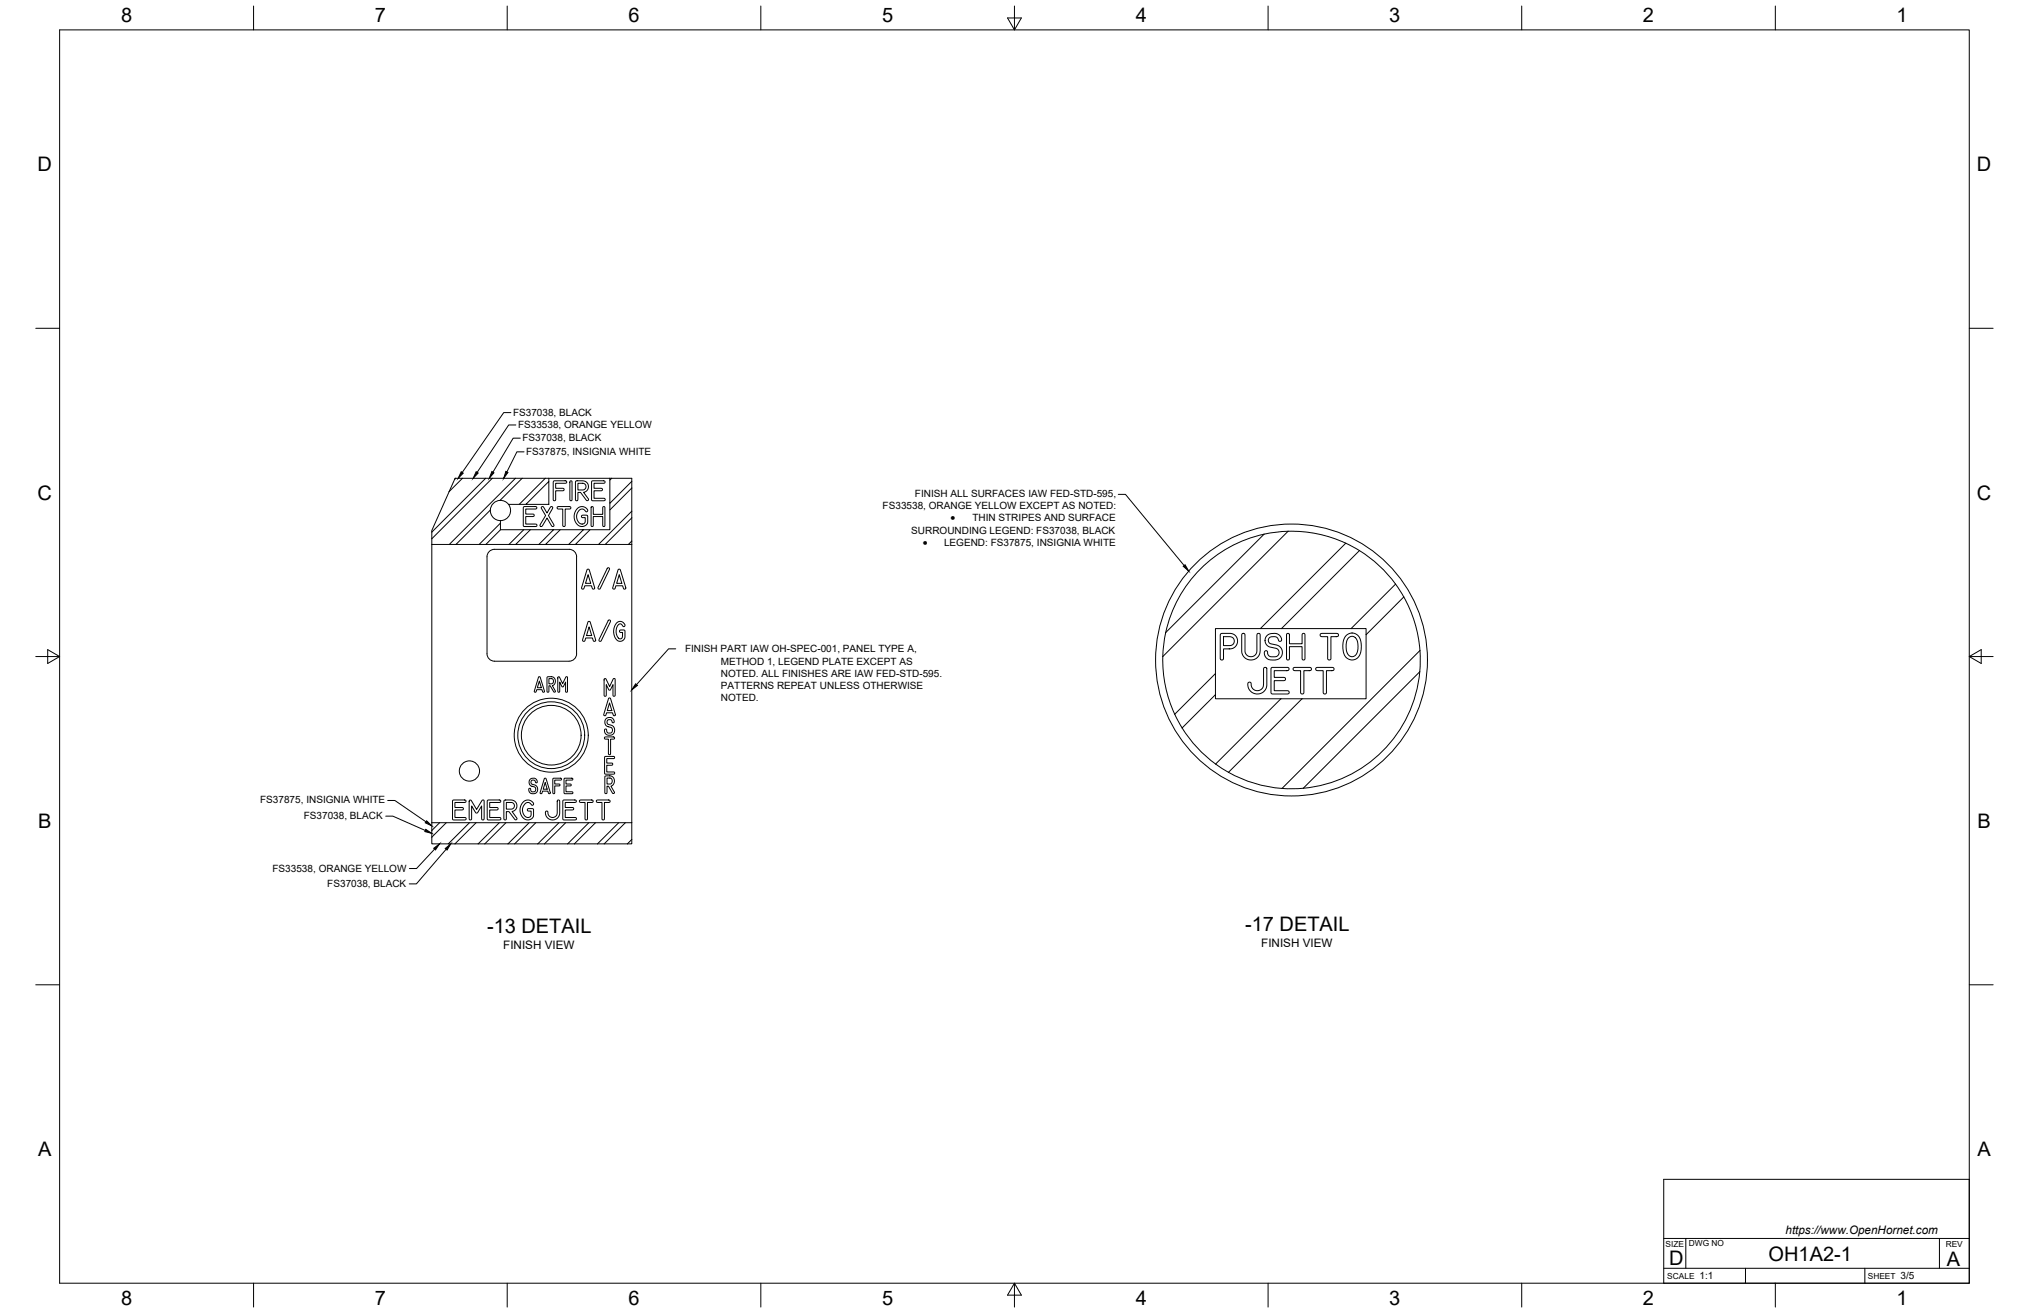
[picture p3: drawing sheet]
<svg xmlns="http://www.w3.org/2000/svg" width="864mm" height="559mm" viewBox="0 0 864 559" stroke-linecap="round" stroke-linejoin="round" font-family="sans-serif">
<!-- layer: Visible Narrow -->
<g fill="none" stroke="#000" stroke-width=".43">
<path d="M194 203.6l-.5 .5M196.8 203.6l-5.6 5.6M206.7 203.6l-22.9 22.9M208.7 217.1l-14.6 14.6h9.8l9.1-9v-1.1M209.5 203.6l-25.7 25.7M219.4 203.6l-28.2 28.1h-7.4M221 214.7h2.8M222.2 203.6l-9.4 9.4M223.8 214.7l9.8-9.8v9.8zM232.1 203.6l-11.1 11.1h-4.6M233.6 203.6v1.3M259.6 203.6v.7"/>
<path d="M259.6 214.2v2.8M260.3 203.6l-.7 .7v9.9l9.3-9.3M268.9 207.7l-9.3 9.3v8.4h-8.5l-6.2 6.3h9.9l14.1-14.1M191.2 231.7h2.9M213 222.7v2.7l-6.2 6.3h-2.9M213 225.4h12.7M216.6 231.7h2.9M222.9 225.4l-6.3 6.3h-9.8M225.7 225.4h9.9l-6.2 6.3h-9.9zM229.4 231.7h2.8M235.6 225.4h2.8M238.4 225.4h9.9l-6.2 6.3h-9.9z"/>
<path d="M242.1 231.7h2.8M248.3 225.4h2.8M254.8 231.7h2.8M267.5 231.7h1.4M268.9 220.4l-11.3 11.3h9.9l1.4-1.4M538 227.4l-41.9 41.8M538 227.3a54.8 54.8 0 0 0-41.8 41.9M548.2 226.1l-53.3 53.3M548.2 226.1a54.8 54.8 0 0 1 24.6 5.1M548.3 226.1l-5.2 .4-5.1 .8M572.8 231.2l-36.4 36.3M572.8 231.2l5.8 3.1"/>
<path d="M578.6 234.3l-33.2 33.2M578.6 234.3a54.8 54.8 0 0 1 15.4 14.3M594 248.6l-18.9 18.9M594 248.6l3.5 5.5M597.5 254.1l-16.1 16M597.5 254.1a54.8 54.8 0 0 1 6.9 22.7M494.9 279.4a54.8 54.8 0 0 0 5.1 24.6M496.2 269.2l-.9 5.1-.4 5.1M604.4 276.8l-.1 9.1M604.4 276.8l-58.8 58.8M517.3 295.6l-14.2 14.2M517.3 286.7l-17.3 17.3"/>
<path d="M545.2 297.4l-27.8 27.8M554.2 297.4l-31.3 31.3M604.3 285.9l-49.6 49.6M604.3 285.9a54.8 54.8 0 0 1-49.6 49.6M500 304a54.8 54.8 0 0 0 22.9 24.7M522.9 328.7a54.8 54.8 0 0 0 31.8 6.8M183.8 350.1h3.3M189.9 350.1h-2.8l-3.3 3.4M199.8 350.1h-9.9l-6.1 6.2M202.6 350.1h-2.8l-9 9M212.5 350.1h-9.9l-8.9 9M215.3 350.1h-2.8l-9 9"/>
<path d="M225.2 350.1h-9.9l-8.9 9M228 350.1h-2.8l-9 9M237.9 350.1h-9.9l-8.9 9M240.8 350.1h-2.9l-9 9M250.6 350.1h-9.8l-9 9M253.5 350.1h-2.9l-9 9M263.3 350.1h-9.8l-9 9M266.2 350.1h-2.9l-9 9M268.9 350.1h-2.7l-9 9M268.9 357.3l-1.9 1.8"/>
</g>
<!-- layer: Visible -->
<g fill="none" stroke="#000" stroke-width=".43">
<path d="M193.7 203.6h75.2v155.5h-85.1v-133.3zM222.8 215.8h5.6l.1 .5-.3 .3h-4.4v2.2h3.1l.5 .5-.6 .5h-3v3.2h4.3l.4 .3-.1 .7-5.6-.1zM230.5 215.8h.8l1.5 2.5 1.6-2.6 .8 .1-.1 .7-1.7 2.9 2.3 3.9-.1 .7-.8-.1-2-3.4-2 3.4h-.9v-.7l2.3-3.8-1.8-3.1zM235.6 204.8l4.9-.2 .7 .4v.4l-.5 .3h-4.2v2.1l3.3 .1 .3 .5-.4 .5h-3.2v3.7l-.5 .5-.5-.5zM237.2 215.8l.5-.2h4.6l.7 .3-.4 .7h-2v7.1l-.3 .3-.8-.3v-7.1h-2.1zM242.6 204.8l.6-.2 .3 .5v7.7l-.4 .3-.6-.4zM245 204.8l3.2-.2 1.1 .4 .7 .7 .4 .9-.1 1.4-.8 1.1-1.1 .4 2 2.8-.1 .7-.8-.1-2.4-3.3h-1.1v3.1l-.4 .4-.6-.2zM245.6 216.6l1.4-.9 1.3-.1 1.5 1 .3 .9-.6 .3-1-1-.7-.2a3.4 3.4 0 0 0-2.4 3.2 3.4 3.4 0 0 0 2.4 3.2l1.2-.7 .1-2h-1.3l-.3-.7 .4-.3 2.1 .1 .1 3.1-.5 .9-1 .5a3.9 3.9 0 0 1-4-5.4zM246 205.7l2.8 .2 .6 1-.2 1-1 .6h-2.2zM251.7 215.8l.5-.2 .3 .4v2.9h4v-2.9l.4-.4 .5 .1-.1 8.3-.7-.2-.1-4h-4v4l-.4 .3-.4-.2zM251.9 204.8h5.6v.6l-.5 .3h-4.2v2.1h3.1l.5 .4-.3 .6-3.3 .1v3.2h4.3l.4 .3v.6h-5.6zM242.2 233.8h-31.7a3.2 3.2 0 0 0-3.2 3.2v41.2a3.2 3.2 0 0 0 3.2 3.2"/>
<path d="M242.2 233.8a3.2 3.2 0 0 1 3.2 3.2v41.2a3.1 3.1 0 0 1-3.2 3.2M249.9 242.4l.6-.2 .4 .5 2.2 7.4-.4 .6-.5-.1-.4-1.3h-2.9l-.5 1.3-.5 .1-.4-.3zM250.3 244.6l1.1 3.7h-2.2zM258.6 241.7l.7 .1 .1 .6-3.9 8.1-.6 .2-.4-.7zM263.2 242.4l.5-.2 .4 .4 2.3 7.5-.4 .6-.6-.1-.4-1.3h-2.9l-.4 1.3-.5 .1-.4-.3zM263.6 244.6l1.1 3.7h-2.2zM250.3 264.6l.6-.1 .3 .3 2.3 7.6-.3 .5-.6-.1-.4-1.3h-2.9l-.4 1.3-.6 .1-.4-.3zM250.7 266.8l1.1 3.7h-2.2zM259 263.9l.8 .2-.1 .8-3.8 7.7-.7 .3-.2-.7zM262.5 265.1l1.3-.6 1.3 .4a1.29 1.29 0 0 1 .8 1.5l-.5 .3-.5-.5a1.26 1.26 0 0 0-1.4-.6 1.26 1.26 0 0 0-.9 1.3l-.4 1.5 .2 1.6a1.66 1.66 0 0 0 2 1.8l.5-.7 .1-1.9h-.7a.55 .55 0 0 1-.6-.6 .55 .55 0 0 1 .7-.5h1.2l.4 .4-.1 3-1.2 1.3a2.9 2.9 0 0 1-3.5-3.3l.2-2.3zM517.3 267.5h64.1v29.9h-64.1zM519.6 269.8l4-.2 1.3 .3 1.2 .9 .7 2-.6 1.9-1.1 1-1.2 .4-3.1 .1-.1 4.1-.6 .6-.7-.6z"/>
<path d="M520.8 271h2.8l1 .3 .7 1-.2 1.6-1.3 .8-3 .1zM528.7 269.8l.7-.2 .5 .5 .1 7.7a2.55 2.55 0 0 0 3 1.6 2.55 2.55 0 0 0 2-2.8v-6.3l.2-.6 .5-.1 .7 .6-.1 7.4a3.9 3.9 0 0 1-4.3 3.3 3.9 3.9 0 0 1-3.5-4.2zM539.2 270.6l1.6-.9 2.2-.1a2.35 2.35 0 0 1 2.1 3.3h-.7l-.8-1.5-.8-.4-2 .1-.6 .5-.4 .8 .2 .9 .5 .5 3.3 .9 1.5 1.2 .5 1.1v1.3l-.6 1.4-.7 .6-1.7 .6-2.7-.2-1.2-.8-.8-1.7a.83 .83 0 0 1 .2-1.1 .83 .83 0 0 1 1.1 .1l.3 1.3 .5 .7 2.2 .3a1.84 1.84 0 0 0 2-1.6 1.84 1.84 0 0 0-1.6-2l-2.3-.5-1.1-.6a2.97 2.97 0 0 1-.2-4.2zM547.7 269.7l.7-.1 .4 .5v3.9h5.4v-3.9l.4-.5 .7 .1-.1 11.1h-.7l-.3-.4v-5.2h-5.4v5.2l-.4 .5-.6-.2zM562 269.8l.7-.2h6.1l.8 .4 .1 .6-.4 .3-2.8 .1v9.3l-.5 .6-.6-.1-.3-.5v-9.3l-2.8-.1-.4-.5zM572.9 270.5l1.7-1h1.6l1.5 .7 1.3 1.8 .4 2.8-.2 2.6-.8 1.9-1.6 1.3-1.3 .3-1.2-.3-1.4-.8-.7-1.1-.6-2.5v-2.4l.5-1.9zM574.1 271.4l.9-.5h1.1l1.1 .9 .6 1.3 .2 2-.3 2.4-.7 1.3-1.2 .7-1.7-.6-1-1.8-.1-3.5 .4-1.3zM210.5 281.4h31.7M229.3 288.1l.6 .1 1.8 5.9-.2 .5-.5-.1-.3-1h-2.2l-.5 1.1-.6-.3zM229.6 289.8l.8 2.9h-1.7zM232.9 288.2l2.2-.2 1 .8 .3 .9-.2 1.1-1.1 1 1.3 2.3-.2 .4h-.5l-1.5-2.7h-.6v2.6l-.7 .1zM233.6 288.8h1.3l.4 .3 .3 1.1-.5 .7-1.5 .1z"/>
<path d="M237.5 288.2h.6l1.4 2.8 1.3-2.9h.7l-.1 6.5-.7-.3v-4l-1.1 2h-.4l-1-2v4l-.7 .2zM257.2 288.9h.7l1.6 3.3 1.5-3.3h.7v7.3l-.6 .1-.2-.3v-4.6l-1.4 2.3-.4-.1-1.1-2.2v4.6l-.3 .3-.5-.1zM259.1 297.2l.5-.1 .3 .4 2 6.5-.3 .6-.6-.2-.3-1h-2.5l-.5 1.1-.7-.2zM259.4 299.1l1 3.3h-1.9zM531.3 290.5l.6-.2a.84 .84 0 0 1 .7 1.3l.4 1.3 1.3 .9a2.65 2.65 0 0 0 3.5-2.9v-6.1l.2-.6 .6-.2 .6 .7-.1 7.7-.6 1.2-.9 1-2.1 .7a3.8 3.8 0 0 1-4.2-4.8zM541.1 284.2l6.7-.2a.72 .72 0 0 1 .8 .8 .72 .72 0 0 1-.9 .6h-5.3v2.9h4.1l.6 .5v.6l-.6 .3h-4.1v4.3h5.7l.6 .4-.1 .7-7 .3-.6-.7zM550.5 284.3l.6-.3h6.2a.72 .72 0 0 1 .9 .8 .72 .72 0 0 1-.9 .6h-2.3v9.4l-.8 .6-.6-.6v-9.4l-2.9-.1-.3-.4zM560 284.4l.7-.4h6.2a.73 .73 0 0 1 .9 .8 .73 .73 0 0 1-.9 .6h-2.3v9.4l-.8 .6-.6-.8v-9.2l-2.9-.1zM257.3 313.8l3.7-.2 .6 .4-.3 .5-1.4 .1v6.2l-.3 .4-.6-.4v-6.2l-1.5-.1zM257.9 305.9l1-.5 1.5 .1 .9 1v1a.55 .55 0 0 1-.7 0 .55 .55 0 0 1-.2-.6l-.5-.6h-1.1l-.4 1.3 .4 .7 2.3 1 .5 1.1-.1 1.3-1.1 1.1h-1.9l-1-.9v-1.5h.6l.3 1.2 .5 .4 1.3-.2 .5-1.2-.5-1-1.8-.5-.6-.6-.4-1.4zM225.7 331.6l1.7-.4 1 .7 .3 .7-.2 .5-.5-.1-.5-.9-.8-.1-.6 .4-.1 .8 .4 .6 1.9 .7 .5 1.7-.3 1-1.1 .6-1.5-.1-.8-1a.67 .67 0 0 1-.1-.8 .67 .67 0 0 1 .7-.4l.5 1.3 .9 .2a1.12 1.12 0 0 0 .9-1 1.12 1.12 0 0 0-.7-1.1l-1.2-.4-.7-.6-.2-1.1zM231.7 331.3l.5-.1 .3 .3 1.7 5.9-.2 .4-.5-.2-.3-.9h-2.3l-.3 1-.7-.2z"/>
<path d="M232.1 333l.8 2.9h-1.7zM235.4 331.3l3.2-.1 .4 .4-.3 .4h-2.6v1.7h1.9l.3 .5-.3 .3h-1.9v2.9l-.3 .4-.5-.5zM240.2 331.3h3.6l-.3 .7h-2.6v1.7h1.9l.3 .3-.3 .5h-1.9v2.5h2.7l.2 .2-.1 .5-3.6-.1zM257.5 322l4 .1-.2 .7-3 .1v1.9h2.1l.4 .3-.3 .6h-2.2v2.8h3l.3 .3-.2 .6-4-.1zM257.6 330.3h2.5l1.1 .8 .3 1.1-.2 1.2-.5 .8-.8 .4 1.5 2.5-.1 .5-.7-.1-1.7-2.9h-.6l-.1 3-.8-.1zM258.4 331.1l1.9 .3 .3 1.1-.4 1-1.8 .2zM192.7 340.7l5.1-.2 .5 .2v.6l-.4 .2h-4.3v2.2h3.2l.4 .4-.4 .6h-3.2v3.2h4.4l.4 .5-.2 .4h-5.5zM199.8 340.7l.7-.1 2.4 3.9 2.2-3.8h.9l.1 7.8-.3 .4-.8-.3v-5.6l-2 3-.6-.2-1.7-2.8v5.6l-.4 .4-.5-.2zM207.5 340.7h5.5l.1 .6-.4 .2h-4.3v2.2h3.1l.5 .4-.4 .6h-3.2v3.2h4.4l.3 .3a.55 .55 0 0 1-.1 .6 .55 .55 0 0 1-.6 .2l-4.9-.2zM214.6 340.7l3.2-.2 .9 .3 .9 .7 .4 1.2-.1 1.1-.7 1-1.2 .6 1.9 2.7-.1 .7-.7-.1-2.5-3.3h-1.1v3.2l-.3 .4-.6-.2zM215.5 341.5l2.7 .2 .7 .8-.1 1.2-.9 .6-2.4 .1zM222.6 341.4l1.1-.8 1.6-.1 1.1 .6 .7 1.1-.6 .5-1.7-1.2a3.3 3.3 0 0 0-2.4 3.3 3.3 3.3 0 0 0 2.5 3.1l1.1-.8 .1-1.9-1.4-.1-.2-.7 .5-.3 1.9 .2 .2 3.1-.5 .7-1 .7a3.9 3.9 0 0 1-4.1-5.4z"/>
<path d="M232.3 345.3h.8l.3 1.6 1 .9 1.3 .1 .9-.6 .6-1.3v-5.2l.4-.3 .5 .1 .1 5.7-.3 1.1-.7 .9-1.7 .7-1.9-.4-1.2-1.5zM239.6 340.7l5.2-.2 .4 .2v.6l-.3 .2h-4.3v2.2h3.1l.5 .4-.5 .6h-3.1v3.2h4.3l.4 .3a.55 .55 0 0 1-.1 .6 .55 .55 0 0 1-.6 .2h-4.5l-.5-.3zM246.7 340.7l.4-.2h4.8l.5 .3-.3 .7h-2.1v7.1l-.3 .3-.7-.3v-7.1l-2.2-.1zM253.9 340.7l5.2-.2 .6 .3-.4 .7h-2v7.1l-.4 .3-.7-.3v-7.1l-2.1-.1z"/>
<circle cx="213" cy="217.3" r="4.3"/>
<circle cx="549.7" cy="280.9" r="57.9"/>
<circle cx="234.6" cy="312.9" r="15.7"/>
<circle cx="234.6" cy="312.9" r="14.2"/>
<circle cx="234.6" cy="312.9" r="12.7"/>
<circle cx="199.8" cy="328.1" r="4.3"/>
</g>
<!-- layer: Border -->
<g fill="none" stroke="#000" stroke-width=".43">
<path d="M25.4 12.7h812.8v533.4h-812.8zM107.9 2.6v10.1M215.9 2.6v10.1M323.8 2.6v10.1M428.8 7.6h5.9l-2.9 5.1zM431.8 2.6v10.1M539.7 2.6v10.1M647.7 2.6v10.1M755.6 2.6v10.1M15.2 139.7h10.2M838.2 139.7h10.1M15.2 279.4h10.2"/>
<path d="M20.3 276.5l5.1 2.9-5.1 3zM838.2 279.4l5.1-2.9v5.9zM838.2 279.4h10.1M15.2 419.1h10.2M838.2 419.1h10.1M107.9 546.1v10.2M215.9 546.1v10.2M323.8 546.1v10.2M431.8 546.1l2.9 5.1h-5.9zM431.8 546.1v10.2M539.7 546.1v10.2M647.7 546.1v10.2"/>
<path d="M755.6 546.1v10.2"/>
</g>
<!-- layer: Titleblock -->
<path d="M708.1 501.9h130.1v44.2h-130.1zM708.1 539.8h130.1M708.1 527.1h130.1M717.5 527.1v12.7M742.9 539.8v6.3M793.7 539.8v6.3M825.5 527.1v12.7" fill="none" stroke="#000" stroke-width=".43"/>
<!-- layer: Leaders -->
<path d="M196.3 200.8l.9 .6-2.2 2.2zM202.7 200.7l.8 .6-2.1 2.3zM209.4 200.7l.8 .5-2 2.4zM215.3 200.6l.9 .5-1.8 2.5zM503.6 241l.8-.6 1.5 2.6zM270.6 291l.7 .7-2.4 1.9zM181.2 353l2.6 1.7-3-.8zM181.6 349.3l2.2 2.2-2.8-1.3zM184.6 361l2.5-1.9-1.7 2.6zM189.5 361.1l2.4-2-1.6 2.7z" fill="#000" stroke="#000" stroke-width=".43"/>
<path d="M217.4 175.6h-3l-17.7 25.5M219.6 180.9h-3.1l-13.4 20.1M221.5 186.5h-3.1l-8.6 14.5M223.1 192.3h-3.1l-4.2 8.5M476 210.4h3l25 30.3M287.6 276.1h-3l-13.7 15.3M164.2 347.3h3l13.8 6.1M165 340.7h3.1l13.2 9.1M185 361.4l-7.7 8.2h-3.1M189.9 361.4l-12.7 14.8h-3" fill="none" stroke="#000" stroke-width=".43"/>
<g font-size="8.5">
<text x="51.6" y="9.4">8</text>
<text x="159.5" y="9.4">7</text>
<text x="267.5" y="9.4">6</text>
<text x="375.4" y="9.3">5</text>
<text x="483.4" y="9.4">4</text>
<text x="591.3" y="9.4">3</text>
<text x="699.3" y="9.4">2</text>
<text x="807.2" y="9.4">1</text>
<text x="16" y="72.9">D</text>
<text x="841.4" y="72.9">D</text>
<text x="16" y="212.6">C</text>
<text x="841.4" y="212.6">C</text>
<text x="16.2" y="352.3">B</text>
<text x="841.7" y="352.3">B</text>
<text x="207.3" y="397">-13 DETAIL</text>
<text x="529.9" y="396.3">-17 DETAIL</text>
<text x="16.2" y="492">A</text>
<text x="841.7" y="492">A</text>
<text x="710.4" y="538.4">D</text>
<text x="752.8" y="536.7">OH1A2-1</text>
<text x="828.7" y="538.8">A</text>
<text x="51.6" y="555.5">8</text>
<text x="159.5" y="555.5">7</text>
<text x="267.5" y="555.5">6</text>
<text x="375.4" y="555.4">5</text>
<text x="483.4" y="555.5">4</text>
<text x="591.3" y="555.5">3</text>
<text x="699.3" y="555.5">2</text>
<text x="807.2" y="555.5">1</text>
</g>
<g font-size="5">
<text x="214.2" y="403.7">FINISH VIEW</text>
<text x="536.8" y="402.9">FINISH VIEW</text>
<text x="760" y="525.2">https://www.OpenHornet.com</text>
</g>
<g font-size="4.5">
<text x="404.6" y="221.9">·</text>
<text x="392.7" y="232.2">·</text>
</g>
<g font-size="4.3">
<text x="218.4" y="176.9">FS37038, BLACK</text>
<text x="220.5" y="182.1">FS33538, ORANGE YELLOW</text>
<text x="222.4" y="187.7">FS37038, BLACK</text>
<text x="224" y="193.6">FS37875, INSIGNIA WHITE</text>
<text x="389.4" y="211.7">FINISH ALL SURFACES IAW FED-STD-595,</text>
<text x="375.7" y="216.8">FS33538, ORANGE YELLOW EXCEPT AS NOTED:</text>
<text x="413.9" y="221.9">THIN STRIPES AND SURFACE</text>
<text x="387.9" y="227.1">SURROUNDING LEGEND: FS37038, BLACK</text>
<text x="401.8" y="232.2">LEGEND: FS37875, INSIGNIA WHITE</text>
<text x="291.6" y="277.7">FINISH PART IAW OH-SPEC-001, PANEL TYPE A,</text>
<text x="306.9" y="282.8">METHOD 1, LEGEND PLATE EXCEPT AS</text>
<text x="306.9" y="288">NOTED. ALL FINISHES ARE IAW FED-STD-595.</text>
<text x="306.9" y="293.1">PATTERNS REPEAT UNLESS OTHERWISE</text>
<text x="306.9" y="298.2">NOTED.</text>
<text x="110.7" y="341.9">FS37875, INSIGNIA WHITE</text>
<text x="129.3" y="348.6">FS37038, BLACK</text>
<text x="116" y="370.9">FS33538, ORANGE YELLOW</text>
<text x="139.3" y="377.4">FS37038, BLACK</text>
<text x="723.4" y="544.5">1:1</text>
<text x="809" y="544.5">3/5</text>
</g>
<g font-size="3.5">
<text x="708.9" y="530.9">SIZE</text>
<text x="718.9" y="530.5">DWG NO</text>
<text x="828.2" y="530.9">REV</text>
<text x="709.6" y="544.2">SCALE</text>
<text x="795" y="544.2">SHEET</text>
</g>
</svg>
